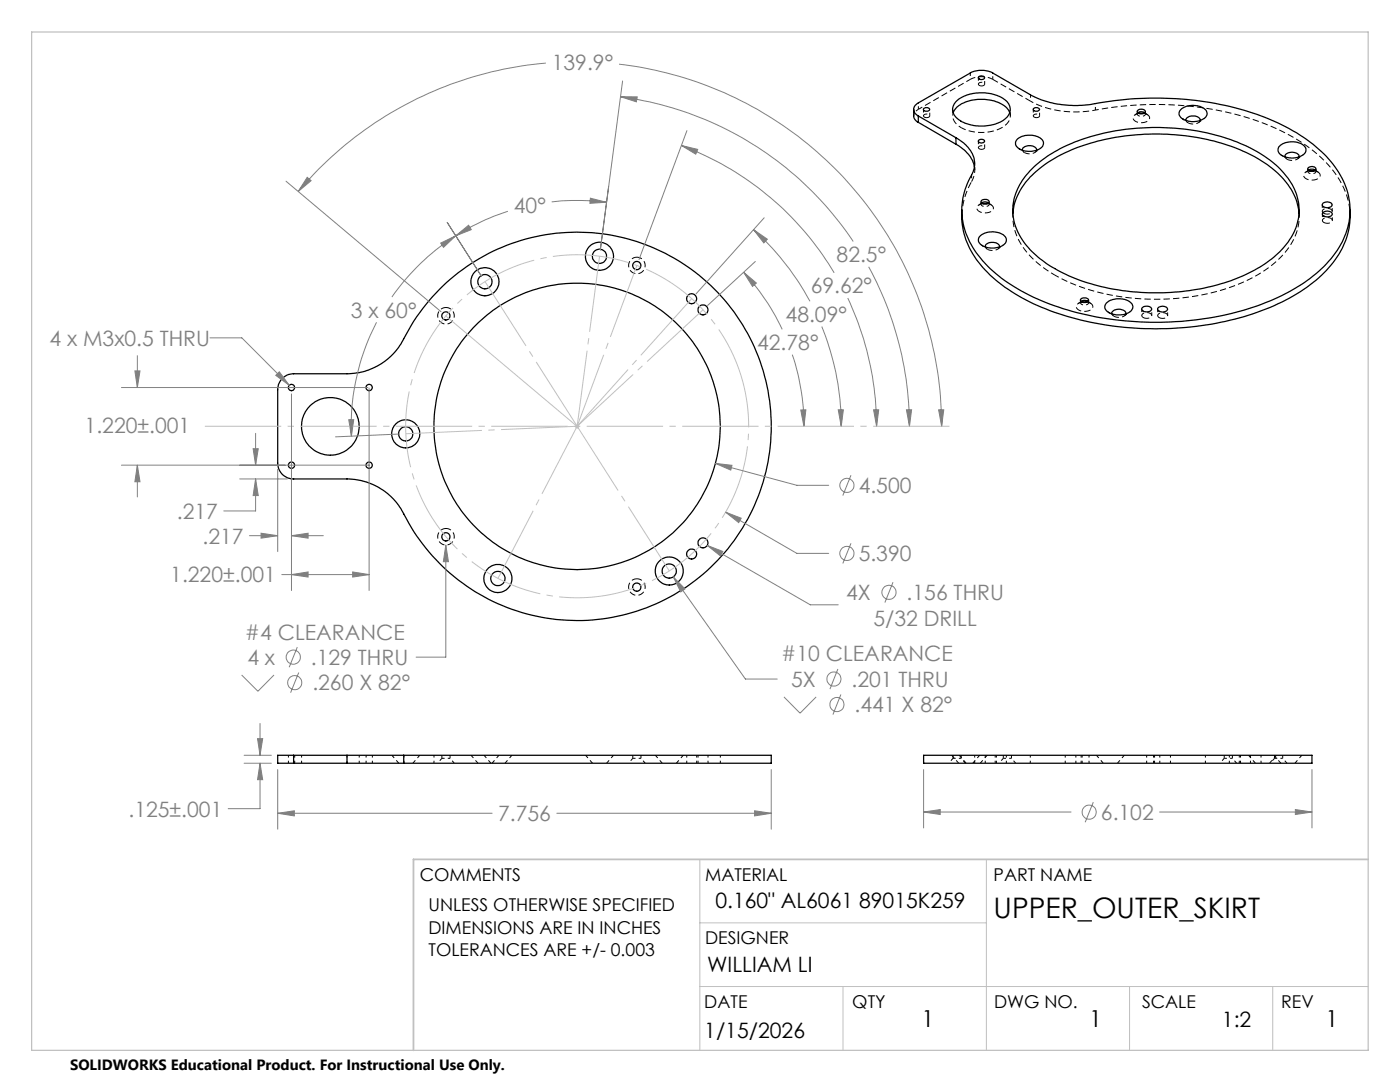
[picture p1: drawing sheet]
<svg xmlns="http://www.w3.org/2000/svg" width="279mm" height="216mm" viewBox="0 0 279 216" stroke-linecap="round" stroke-linejoin="round" font-family="sans-serif">
<g fill="none" stroke="#000" stroke-width=".2" stroke-dasharray="1.3 .6" stroke-dashoffset=".8" stroke-linecap="butt">
<path d="M182.4 23.1l.2-.7 .7-.6M57.6 150.7v1.6M58.6 152.3v-1.6M58.8 152.3v-1.6M60.2 150.7v1.6M69.3 150.7v1.6M71.7 152.3v-1.6M73.1 150.7v1.6M74.3 152.3v-1.6M80.6 152.3v-1.6M86.6 150.7v1.6M89.8 151.3h-1.6"/>
<path d="M127.9 151.3h-1.6M137.1 150.7v1.6M139 152.3v-1.6M139.3 150.7v1.6M141.3 152.3v-1.6M143.8 152.3v-1.6M191.8 151.3h-1.6M194.5 150.7v1.6M196.6 150.7v1.6M198.6 152.3v-1.6M198.9 150.7v1.6M200.8 152.3v-1.6"/>
<path d="M201.9 151.3h-1.7M205.6 150.7v1.6M212.6 152.3v-1.6M214.7 150.7v1.6M215.8 152.3v-1.6M216 152.3v-1.6M217.3 150.7v1.6M228.8 152.3v-1.6M230.2 150.7v1.6M230.4 150.7v1.6M231.5 152.3v-1.6M233.6 150.7v1.6"/>
<path d="M240.6 152.3v-1.6M245.3 150.7v1.6M246 151.3h-1.7M247.3 152.3v-1.6M247.6 150.7v1.6M249.6 152.3v-1.6M251.7 152.3v-1.6M256 151.3h-1.6"/>
</g>
<g fill="none" stroke="#000" stroke-width=".2" stroke-dasharray="1.3 .6" stroke-dashoffset=".6" stroke-linecap="butt">
<path d="M193.6 14.5v1.3M195.3 15.5v1.3M196.5 16.8v-1.3M198.1 15.8v-1.3M205.7 18.9v1.3M183.3 21.8v-1.3M184.3 21.8v1.3M185.6 23.1v-1.3M190.1 21.8v1.3M193.9 34.9v1.3M194.5 33.9v-1.3M195.3 28.1v1.3"/>
<path d="M196.5 29.4v-1.3M201.6 23.1v-1.3M205.7 20.2a19.8 19.8 0 0 0 12.9 1.8M206.2 21.8v1.3M207.5 23.1v-1.3M218.6 22v-1.3M218.6 22a62.3 62.3 0 0 1 36.4 3.8 26.7 26.7 0 0 1 12.8 11 13.8 13.8 0 0 1 1.7 6.4M202.1 41.9v1.3M259.3 43.2v-1.3M263.9 40.9v1.3M263.9 42.7v1.3M265.9 42.2v-1.3"/>
<path d="M265.9 44v-1.3M227.9 61.7v1.2M229.9 62.9v-1.2M231 61.7v1.3M233 63v-1.3M88.2 151.3l-.8 1M90.7 152.3l-.9-1M126.3 151.3l-.8 1M128.8 152.3l-.9-1M190.2 151.3l-.8 1M192.7 152.3l-.9-1M200.2 151.3l-.8 1"/>
<path d="M202.7 152.3l-.8-1M244.3 151.3l-.8 1M246.8 152.3l-.8-1M254.4 151.3l-.9 1M256.8 152.3l-.8-1"/>
</g>
<g fill="none" stroke="#000" stroke-width=".2" stroke-dasharray="1.3 .6" stroke-dashoffset=".5" stroke-linecap="butt">
<path d="M78.2 150.7l1.4 1.6M82.4 152.3l1.4-1.6M94 150.7l1.4 1.6M96.6 150.7l1.4 1.6M98.2 152.3l1.4-1.6M100.8 152.3l1.4-1.6M116.9 150.7l1.3 1.6M121.1 152.3l1.4-1.6M130.8 150.7l1.4 1.6M135 152.3l1.4-1.6M189.9 150.7l1.4 1.6M191.4 150.7l1.4 1.6"/>
<path d="M194.2 152.3l1.3-1.6M195.6 152.3l1.4-1.6M218.8 150.7l1.4 1.6M223 152.3l1.4-1.6M249.2 150.7l1.3 1.6M253.4 152.3l1.4-1.6M254.2 150.7l1.4 1.6M258.4 152.3l1.4-1.6"/>
</g>
<g fill="none" stroke="#000" stroke-width=".2" stroke-dasharray="1.3 .6" stroke-linecap="butt">
<path d="M195.4 17a.57 .57 0 0 0 .7 .2 .57 .57 0 0 0 .3-.6 .65 .65 0 0 0-.6-.2 .65 .65 0 0 0-.5 .5l.1 .1M184.5 23.4a.57 .57 0 0 0 .6 .1 .57 .57 0 0 0 .4-.6 .65 .65 0 0 0-.7-.2 .65 .65 0 0 0-.5 .5l.2 .2M195.4 29.7a.57 .57 0 0 0 .7 .1 .57 .57 0 0 0 .3-.5 .65 .65 0 0 0-.6-.2 .65 .65 0 0 0-.5 .5l.1 .1M206.4 23.4a.57 .57 0 0 0 .7 .1 .57 .57 0 0 0 .3-.6 .65 .65 0 0 0-.7-.2 .65 .65 0 0 0-.4 .5l.1 .2M227 22.2v.5M228.6 22.7v-.5M261 33.7v.5M262.6 34.2v-.5M195.8 40.2v.5M197.4 40.7v-.5M215.6 59.9v.5M264.2 42.6a1.11 1.11 0 0 0 1.7-.5 1.13 1.13 0 0 0-2 .1l.3 .4"/>
<path d="M264.2 44.4a1.11 1.11 0 0 0 1.7-.5 1.13 1.13 0 0 0-2 .1l.3 .4M217.3 60.4v-.5M228.2 63.4a1.11 1.11 0 0 0 1.6-.5 1.13 1.13 0 0 0-1.9 .1l.3 .4M231.3 63.4a1.11 1.11 0 0 0 1.7-.5 1.13 1.13 0 0 0-1.9 .1l.2 .4M88.2 150.7v.6M89.8 151.3v-.6M126.3 150.7v.6M127.9 151.3v-.6M190.2 150.7v.6M191.8 151.3v-.6M200.2 150.7v.6M201.9 151.3v-.6"/>
<path d="M244.3 150.7v.6M246 151.3v-.6M254.4 150.7v.6M256 151.3v-.6"/>
</g>
<g fill="none" stroke="#000" stroke-width=".25">
<path d="M195.4 15.3a.66 .66 0 0 1 1.1 .3 .68 .68 0 0 1-.7 .3 .68 .68 0 0 1-.5-.5zM182.4 21.8l.1 1.8 .8 .8M183.3 23.1a1.39 1.39 0 0 1-1-1.3 1.39 1.39 0 0 1 1-1.3l10.3-5.9a5 5 0 0 1 4.5 0l7.5 4.3a19.9 19.9 0 0 0 13 1.8 62.7 62.7 0 0 1 36.4 3.8 27.4 27.4 0 0 1 12.5 10.5 13.8 13.8 0 0 1-1.4 16 31.5 31.5 0 0 1-14.3 9.7 62.8 62.8 0 0 1-44.8-1 28.2 28.2 0 0 1-12.9-10.3 13.8 13.8 0 0 1 .1-15.1 5.2 5.2 0 0 0-2.4-6.1l-1-.7M183.3 23.1l7.5 4.4M183.3 23.1v1.3M183.3 24.4l7.5 4.4M184.4 21.7a.64 .64 0 0 1 .6-.3 .64 .64 0 0 1 .5 .6 .64 .64 0 0 1-.7 .2 .64 .64 0 0 1-.5-.5zM190.2 22.5a5.2 5.2 0 0 1 4.4-2.6 7.1 7.1 0 0 1 6.7 2.1l.2 .5M190.7 20.3a8.2 8.2 0 0 1 10.3 0 2.36 2.36 0 0 1-.8 3.8 8.5 8.5 0 0 1-9.2-.5 2.15 2.15 0 0 1-.3-3.3zM190.8 28.8a6.5 6.5 0 0 1 3.7 4.5M190.8 27.5v1.3M195.4 27.9a.6 .6 0 0 1 .6-.1 .6 .6 0 0 1 .4 .5 .69 .69 0 0 1-1.1-.2z"/>
<path d="M203.1 27.7a4.1 4.1 0 0 1 5 .3 1.35 1.35 0 0 1-1 1.9 3.8 3.8 0 0 1-4.3-.8l-.1-.7zM204 30a1.25 1.25 0 0 1 1.7-.9 1.05 1.05 0 0 1 1.2 .9M206 33.7a30.5 30.5 0 0 1 15.9-7.5 45 45 0 0 1 27.9 3.5 17.5 17.5 0 0 1 8.9 8.8 10.7 10.7 0 0 1-2.9 11.3 29.2 29.2 0 0 1-14.9 7.5 45.5 45.5 0 0 1-28.8-2.8 18.1 18.1 0 0 1-9.4-9.1 10.4 10.4 0 0 1 2.5-10.9zM206.2 21.7a.71 .71 0 0 1 1.2 .2 .67 .67 0 0 1-.6 .3 .67 .67 0 0 1-.6-.4zM227 22a.89 .89 0 0 1 1.6 .4 .97 .97 0 0 1-1.7-.2zM227.1 22.5a1.22 1.22 0 0 1 1.4 0M227.3 22.6h.9M235.5 22a3.8 3.8 0 0 1 5.3 .2 1.34 1.34 0 0 1-1.1 1.8 3.6 3.6 0 0 1-4.3-1l-.1-.5zM236.7 24.1a1.44 1.44 0 0 1 2-.9l.7 .4 .1 .5M255.4 29.1a3.9 3.9 0 0 1 5.1 .2 1.31 1.31 0 0 1-1 1.9 3.8 3.8 0 0 1-4.3-.8l-.1-.3v-.5zM256.4 31.3a1.36 1.36 0 0 1 1.9-.9l.7 .4 .3 .5M261 33.5a.93 .93 0 0 1 1.6 .3 .93 .93 0 0 1-1.6-.1z"/>
<path d="M261.1 34a1.21 1.21 0 0 1 1.4 0M261.3 34.1h1M191.9 41.9a16.4 16.4 0 0 0 6.3 13.5 41 41 0 0 0 18.5 8.7 63.3 63.3 0 0 0 37.6-3.1 28 28 0 0 0 13.2-10.9 14.8 14.8 0 0 0 2-8.2M195.7 47a3.9 3.9 0 0 1 5 .3 1.35 1.35 0 0 1-1 1.9 3.7 3.7 0 0 1-4.4-.9v-.8zM195.9 40a.87 .87 0 0 1 1.5 .4 .95 .95 0 0 1-1.6-.2zM195.9 40.5a1.22 1.22 0 0 1 1.4 0M196.1 40.6h1M196.6 49.3a1.28 1.28 0 0 1 1.8-.9 .96 .96 0 0 1 1.1 .9M202.1 42.6a13.1 13.1 0 0 1 5.9-9.4 36.9 36.9 0 0 1 19.7-6.4 42.2 42.2 0 0 1 23.7 5.1 15.3 15.3 0 0 1 7.6 9.2l.3 1.5M215.8 59.6a.93 .93 0 0 1 1.4 .4 .92 .92 0 0 1-1.6-.2zM264 42.4a1.26 1.26 0 0 1 1.9 .3 1.15 1.15 0 0 1-2 0zM264.1 40.5a1.17 1.17 0 0 1 1.8 .4 1.12 1.12 0 0 1-2-.1z"/>
<path d="M56.4 75.4l.9-.5 1.1-.3h10.9a12.9 12.9 0 0 0 11.8-7.9 38.8 38.8 0 0 1 59.1-11.2 38.8 38.8 0 0 1-1.2 60.1 38.8 38.8 0 0 1-58.6-13.4 12.8 12.8 0 0 0-11.1-6.6h-10.7a3.1 3.1 0 0 1-3.2-3.2v-14.9l.2-.9zM215.8 60.1a1.22 1.22 0 0 1 1.3 0M216 60.3h.9M220.8 60.5a3.9 3.9 0 0 1 5.2 .2 1.46 1.46 0 0 1-1.4 2 3.4 3.4 0 0 1-4.1-1.2v-.4zM221.9 62.6a1.51 1.51 0 0 1 2.2-.7l.4 .2 .2 .5M228 61.3a1.23 1.23 0 0 1 1.8 .4 1.15 1.15 0 0 1-1.9 0zM231.2 61.4a1.16 1.16 0 0 1 1.8 .3 1.12 1.12 0 0 1-2-.1zM58.6 150.7h-3.2v1.6h3.2M58.6 150.7v1.6M58.6 150.7h10.7M58.6 152.3h10.7M69.3 150.7h11.3"/>
<path d="M69.3 152.3h11.3M69.3 150.7v1.6M80.6 150.7h73.3v1.6h-73.3M80.6 150.7v1.6M184.3 150.7h77.5v1.6h-77.5z"/>
<circle cx="96.8" cy="56.2" r="2.81"/>
<circle cx="96.8" cy="56.2" r="1.43"/>
<circle cx="119.6" cy="51.1" r="2.8"/>
<circle cx="119.6" cy="51.1" r="1.42"/>
<circle cx="127.1" cy="53" r=".81"/>
<circle cx="138" cy="59.6" r=".99"/>
<circle cx="58.2" cy="77.3" r=".63"/>
<circle cx="73.6" cy="77.3" r=".63"/>
<circle cx="89" cy="63" r=".82"/>
<circle cx="140.3" cy="61.8" r=".99"/>
<circle cx="58.2" cy="92.8" r=".62"/>
<circle cx="65.9" cy="85.1" r="5.8"/>
<circle cx="73.7" cy="92.8" r=".62"/>
<circle cx="81" cy="86.6" r="2.8"/>
<circle cx="81" cy="86.6" r="1.42"/>
<circle cx="115.2" cy="85.1" r="28.6"/>
<circle cx="89" cy="107.1" r=".82"/>
<circle cx="99.4" cy="115.4" r="2.8"/>
<circle cx="99.4" cy="115.4" r="1.42"/>
<circle cx="127.1" cy="117.1" r=".82"/>
<circle cx="133.5" cy="113.9" r="1.42"/>
<circle cx="133.6" cy="113.9" r="2.8"/>
<circle cx="138" cy="110.6" r=".99"/>
<circle cx="140.3" cy="108.3" r=".99"/>
</g>
<g fill="none" stroke="#000" stroke-width=".2" stroke-dasharray="1.3 .6" stroke-dashoffset=".2" stroke-linecap="butt">
<path d="M193.6 15.8a5 5 0 0 1 4.5 0M204.5 30.4a1.8 1.8 0 0 0 2.4-.4M229 22.9a.78 .78 0 0 1 .4 .9 .78 .78 0 0 1-.8 .6 1.85 1.85 0 0 1-2.5-.9l.3-.5 .9-.4M237.1 24.5a1.8 1.8 0 0 0 2.4-.5M256.9 31.8a1.8 1.8 0 0 0 2.4-.5M263 34.3a.78 .78 0 0 1 .4 .9 .78 .78 0 0 1-.8 .6 1.85 1.85 0 0 1-2.4-.8l.3-.6 .8-.3M127.1 51.3a1.65 1.65 0 0 1 1.5 2.5 1.65 1.65 0 0 1-2.9 .1 1.65 1.65 0 0 1 1.3-2.6h.1M197.1 49.7a1.8 1.8 0 0 0 2.4-.4M197.8 40.9a.78 .78 0 0 1 .4 .8 .78 .78 0 0 1-.8 .7 1.85 1.85 0 0 1-2.4-.9l.3-.5 .8-.4M89 61.4a1.65 1.65 0 0 1 1.5 2.4 1.65 1.65 0 0 1-2.9 .1 1.65 1.65 0 0 1 1.3-2.5h.1M217.6 60.5a.78 .78 0 0 1 .5 .9 .78 .78 0 0 1-.8 .6 1.85 1.85 0 0 1-2.5-.8l.3-.6 .9-.3M222.3 63.1a1.8 1.8 0 0 0 2.4-.5"/>
<path d="M89 105.5a1.65 1.65 0 0 1 1.5 2.4 1.65 1.65 0 0 1-2.9 .1 1.65 1.65 0 0 1 1.3-2.5h.1M127.1 115.5a1.65 1.65 0 0 1 1.5 2.4 1.65 1.65 0 0 1-2.9 .1 1.65 1.65 0 0 1 1.3-2.5h.1"/>
</g>
<path d="M192 43.2a13.9 13.9 0 0 1 1.9-7" fill="none" stroke="#000" stroke-width=".2" stroke-dasharray="1.3 .6" stroke-dashoffset="-.2" stroke-linecap="butt"/>
<g fill="none" stroke="#000" stroke-width=".2" stroke-dasharray="1.3 .6" stroke-dashoffset=".4" stroke-linecap="butt">
<path d="M193.6 15.8l-10.3 6M227.1 22.5l-.6 .4M228.3 22.6l.7 .3M229.1 22.9l-.7-.4M261.2 33.9l-.7 .5M262.3 34.1l.7 .2M263.1 34.4l-.6-.5M196 40.5l-.7 .4M197.1 40.6l.7 .3M197.9 40.9l-.6-.4M210.5 54.9a15.8 15.8 0 0 1-8.1-9.5l-.2-1.3v-1.5M259.3 42.6a12 12 0 0 1-5 10 35.6 35.6 0 0 1-19.9 7 43.1 43.1 0 0 1-23.9-4.7"/>
<path d="M215.8 60.1l-.7 .5M216.9 60.3l.7 .2M217.8 60.6l-.7-.5"/>
</g>
<path d="M201.5 22.5a2.81 2.81 0 0 1-2.1 3.2 9.1 9.1 0 0 1-7.6-.2M204.1 30l.4 .4M228.5 22.5a.51 .51 0 0 1-.1 .6 .51 .51 0 0 1-.6 .1 .52 .52 0 0 1-.6-.1 .52 .52 0 0 1-.1-.6M236.7 24l.4 .5M256.5 31.3l.4 .5M262.5 33.9a.51 .51 0 0 1 0 .7 .51 .51 0 0 1-.7 .1 .52 .52 0 0 1-.6-.1 .52 .52 0 0 1-.1-.7M196.7 49.3l.4 .4M197.3 40.5a.51 .51 0 0 1-.1 .6 .51 .51 0 0 1-.6 .1 .52 .52 0 0 1-.6-.1 .52 .52 0 0 1-.1-.6M217.1 60.1a.51 .51 0 0 1 0 .7 .51 .51 0 0 1-.6 .1 .52 .52 0 0 1-.7-.1 .52 .52 0 0 1 0-.7M221.9 62.6l.4 .5" fill="none" stroke="#000" stroke-width=".2" stroke-dasharray="1.3 .6" stroke-dashoffset=".3" stroke-linecap="butt"/>
<path d="M193.9 36.2l.5-1.3 .1-1.6M205.7 20.2l-7.6-4.4" fill="none" stroke="#000" stroke-width=".2" stroke-dasharray="1.3 .6" stroke-dashoffset=".1" stroke-linecap="butt"/>
<path d="M191.8 25.5a2.55 2.55 0 0 1-1.6-3M203.3 29.6l1.1 .8M206.6 30.4l1.1-.8M235.9 23.6l1.1 .8M239.2 24.4l1.1-.8M255.7 30.9l1 .8M259 31.7l1.1-.8M195.9 48.9l1 .8M199.2 49.7l1.1-.8M221.1 62.2l1.1 .8M224.4 63l1.1-.8" fill="none" stroke="#000" stroke-width=".2" stroke-dasharray="1.3 .6" stroke-dashoffset=".7" stroke-linecap="butt"/>
<g fill="none" stroke="#808080" stroke-width=".2">
<path d="M108.9 12.6a72.9 72.9 0 0 0-49.4 25.6M123.5 12.8a72.8 72.8 0 0 1 64.4 72.3M123.8 19.3h3.4l-.2 1zM123.8 19.3a66.5 66.5 0 0 1 46.5 28.9M124.2 16.2l-4.4 33.7 1.7-12.7M57.1 36.2l30.9 26M61.3 35.4l.8 .7-2.6 2.1zM117.8 39.5l3.2 .9-3.3 .2zM136 29l3.2 .8-.3 1zM136 29a60.3 60.3 0 0 1 30.5 25.4M137.1 26.1l-9.6 25.7M87.9 48.5l3-1.4-2.4 2.3z"/>
<path d="M89.3 44.4l6.8 10.7M90.9 47.1l2.6-2.2 .6 .9zM90.9 47.1a44.4 44.4 0 0 0-12.7 12.2M101.4 42.2a44.8 44.8 0 0 0-10.5 4.9M110.1 40.3a47.3 47.3 0 0 1 10.9 .1M148.4 54.3l2.6 2.2-.8 .7zM148.4 54.3a45.8 45.8 0 0 1 7.7 11.4M150.4 45.8l2.7 1.9-.7 .8zM150.4 45.8a54.3 54.3 0 0 1 11.2 14.3M150.7 52.2l-9.5 8.8M152.5 43.5l-13.6 15.2M169.2 59.5a61 61 0 0 1 5.7 25.6"/>
<path d="M173.4 53.2a66.7 66.7 0 0 1 8.1 31.9M24.2 77.3h49.2M26.9 74h1l-.5 3.3zM27.4 71v6.3M41.9 67.4h6.4l9.4 9.5M55 74.9l.7-.7 2 2.7zM58.2 78.6v39.2M73.7 77.4v40.4M75.1 64.3a45.4 45.4 0 0 0-5 22.7M158.1 70.8a45.2 45.2 0 0 1 2.3 14.3M164 65.2a51.7 51.7 0 0 1 3.9 19.9M24.2 92.8h49.5"/>
<path d="M27.4 92.8l.5 3.3h-1zM27.4 92.8v6.4M47.8 95.6h9.5M50.5 89.5h1l-.5 3.3zM51 95.6l.5 3.3h-1zM51 95.6v6.4h-6.3M51 86.5v6.3M55.4 93.7v16.4M69.6 83.7h1l-.5 3.3zM79.7 86.6l-12.7 .6M142.8 92.5l3.3 .4-.3 .9zM142.8 92.5l16.2 4.3h6.4"/>
<path d="M159.8 81.8h1l-.4 3.3zM167.3 81.8h1l-.4 3.3zM169.8 94.8l-1.6 4.1M174.3 81.8h1.1l-.5 3.3zM180.9 81.8h1l-.4 3.3zM187.3 81.8h1l-.4 3.3zM49.8 106.9h5.6M52.1 106.4l3.3 .5-3.3 .5zM56.2 114.7h17.5M58.2 114.7l3.3-.6v1zM58.2 106.9l3.3-.5v1zM58.2 106.9h6.3"/>
<path d="M70.4 114.1l3.3 .6-3.3 .4zM89 108.8l.5 3.3h-1zM89 108.8v22.3h-6M134.4 115.1l2.3 2.4-.8 .6zM134.4 115.1l14.4 20.4h6.3M141.1 108.8l3.2 1.2-.5 .9zM141.1 108.8l20.6 11.9h5.6M144.8 102.2l3.1 1.2-.5 .9zM144.8 102.2l14.2 8.2h6.4M169.8 108.4l-1.6 4M178.2 116.2l-1.6 4M48.2 134.7l3.3 3.2 3.2-3.2"/>
<path d="M59.3 129.1l-1.6 4M59.6 134.2l-1.6 4M156.5 139.1l3.2 3.2 3.2-3.2M167.2 133.5l-1.6 4M167.8 138.6l-1.6 4M48.7 152.3h5.5M48.7 150.7h5.5M51.4 147.4h1l-.5 3.3zM51.9 152.3l.5 3.3h-1zM51.9 152.3v9.1h-6.4M51.9 144.4v6.3M55.4 153.6v11.9"/>
<path d="M153.9 153.6v11.9M184.3 153.6v11.6M261.8 153.6v11.6M55.4 162.3l3.3-.5v1zM55.4 162.3h42.8M111.1 162.3h42.8M150.6 161.8l3.3 .5-3.3 .5zM184.3 162l3.3-.5v1zM184.3 162h29.4M218.2 160.1l-1.6 4M231.4 162h30.4M258.5 161.5l3.3 .5-3.3 .5z"/>
<circle cx="169" cy="96.9" r="1.41"/>
<circle cx="169" cy="110.4" r="1.41"/>
<circle cx="177.4" cy="118.2" r="1.41"/>
<circle cx="58.5" cy="131.1" r="1.41"/>
<circle cx="58.8" cy="136.2" r="1.4"/>
<circle cx="166.4" cy="135.5" r="1.42"/>
<circle cx="167" cy="140.6" r="1.41"/>
<circle cx="217.4" cy="162.1" r="1.42"/>
</g>
<path d="M147.9 75.1a34.2 34.2 0 0 0-57.3-13.8 34.2 34.2 0 0 0 15.7 56.8 34.2 34.2 0 0 0 42.1-41.3l-.5-1.7" fill="none" stroke="#c0c0c0" stroke-width=".2" stroke-dasharray="15.2 1.3 1.3 1.3" stroke-dashoffset="4.9" stroke-linecap="butt"/>
<path d="M89 63l26.2 22.1M114.7 85.1h1M114.8 84.7l.7 .7M115.2 84.6v1M115.5 84.7l-.7 .7M139.7 171.5v38.1M196.8 171.5v38.1M139.7 196.8h133.3M139.7 184.1h57.1M168.2 196.8v12.8M225.4 196.8v12.8M254 196.8v12.8" fill="none" stroke="#c0c0c0" stroke-width=".2"/>
<path d="M40 85.1h150.4" fill="none" stroke="#c0c0c0" stroke-width=".2" stroke-dasharray="15.2 1.3 1.3 1.3" stroke-dashoffset="-.9" stroke-linecap="butt"/>
<path d="M115.2 85.1l25.1-23.3M115.2 85.1l22.8-25.5M115.2 85.1l11.9-32.1M115.2 85.1l4.5-34M115.2 85.1l-18.4-28.9M115.2 85.1l18.4 28.8M115.2 85.1l-15.8 30.3M115.2 85.1l-34.2 1.4" fill="none" stroke="#c0c0c0" stroke-width=".2" stroke-dasharray="15.2 1.3 1.3 1.3" stroke-linecap="butt"/>
<path d="M6.3 6.4h266.7v203.2h-266.7z" fill="none" stroke="#c0c0c0" stroke-width=".25"/>
<path d="M273 171.5h-190.5v38.1" fill="none" stroke="#c0c0c0" stroke-width=".35"/>
<g fill="#808080">
<path d="M55.4 162.3l3.3-.5v1zM150.6 161.8l3.3 .5-3.3 .5zM51.9 152.3l.5 3.3h-1zM51.4 147.4h1l-.5 3.3zM258.5 161.5l3.3 .5-3.3 .5zM184.3 162l3.3-.5v1zM89 108.8l-.5 3.3h1zM55.7 74.2l-.7 .7 2.7 2zM27.4 92.8l.5 3.3h-1zM26.9 74h1l-.5 3.3zM58.2 114.7l3.3-.6v1zM70.4 114.1l3.3 .6-3.3 .4zM141.1 108.8l2.7 2.1 .5-.9zM134.4 115.1l1.5 3 .8-.6zM58.2 106.9l3.3-.5v1zM52.1 106.4l3.3 .5-3.3 .5zM50.5 89.5h1l-.5 3.3zM51 95.6l.5 3.3h-1zM142.8 92.5l3 1.3 .3-.9z"/>
<path d="M144.8 102.2l2.6 2.1 .5-.9zM159.8 81.8h1l-.4 3.3zM148.4 54.3l2.6 2.2-.8 .7zM167.3 81.8h1l-.4 3.3zM150.4 45.8l2.7 1.9-.7 .8zM174.3 81.8h1.1l-.5 3.3zM136 29l3.2 .8-.3 1zM187.3 81.8h1l-.4 3.3zM61.3 35.4l.8 .7-2.6 2.1zM180.9 81.8h1l-.4 3.3zM123.8 19.3h3.4l-.2 1zM117.8 39.5l3.2 .9-3.3 .2zM90.9 47.1l2.6-2.2 .6 .9zM87.9 48.5l3-1.4-2.4 2.3zM69.6 83.7h1l-.5 3.3z"/>
</g>
<text font-size="5.6" x="198.3" y="183.2">UPPER_OUTER_SKIRT</text>
<g font-size="4.7">
<text x="183.9" y="204.9">1</text>
<text x="217.4" y="204.9">1</text>
<text x="264.5" y="204.9">1</text>
</g>
<g font-size="4.2" fill="#808080">
<text x="110.1" y="13.9">139.9°</text>
<text x="102.6" y="42.6">40°</text>
<text x="167" y="52.3">82.5°</text>
<text x="161.8" y="58.5">69.62°</text>
<text x="70" y="63.4">3 x 60°</text>
<text x="156.8" y="64.2">48.09°</text>
<text x="9.9" y="69">4 x M3x0.5 THRU</text>
<text x="151.1" y="69.8">42.78°</text>
<text x="16.9" y="86.5">1.220±.001</text>
<text x="171.4" y="98.4">4.500</text>
<text x="35.3" y="103.5">.217</text>
<text x="40.4" y="108.5">.217</text>
<text x="171.4" y="112">5.390</text>
<text x="34" y="116.2">1.220±.001</text>
<text x="168.9" y="119.7">4X</text>
<text x="180.9" y="119.7">.156 THRU</text>
<text x="174.3" y="124.8">5/32 DRILL</text>
<text x="48.9" y="127.6">#4 CLEARANCE</text>
<text x="155.9" y="132">#10 CLEARANCE</text>
<text x="49.4" y="132.7">4 x</text>
<text x="62.1" y="132.7">.129 THRU</text>
<text x="62.3" y="137.8">.260 X 82°</text>
<text x="157.9" y="137">5X</text>
<text x="169.9" y="137">.201 THRU</text>
<text x="170.5" y="142.1">.441 X 82°</text>
<text x="25.6" y="162.9">.125±.001</text>
<text x="99.4" y="163.9">7.756</text>
<text x="219.7" y="163.6">6.102</text>
</g>
<g font-size="4.2">
<text x="142.8" y="181.2">0.160&quot; AL6061 89015K259</text>
<text x="141.1" y="193.9">WILLIAM LI</text>
<text x="140.6" y="207.2">1/15/2026</text>
<text x="243.9" y="204.9">1:2</text>
</g>
<g font-size="3.5">
<text x="83.8" y="175.9">COMMENTS</text>
<text x="140.7" y="175.9">MATERIAL</text>
<text x="198.3" y="175.8">PART NAME</text>
<text x="85.5" y="181.8">UNLESS OTHERWISE SPECIFIED</text>
<text x="85.5" y="186.3">DIMENSIONS ARE IN INCHES</text>
<text x="85.5" y="190.8">TOLERANCES ARE +/- 0.003</text>
<text x="140.7" y="188.3">DESIGNER</text>
<text x="140.6" y="201.2">DATE</text>
<text x="170.1" y="201.2">QTY</text>
<text x="198.4" y="201.2">DWG NO.</text>
<text x="227.9" y="201.2">SCALE</text>
<text x="255.7" y="201.2">REV</text>
</g>
<text font-size="3" x="14" y="213.5">SOLIDWORKS Educational Product. For Instructional Use Only.</text>
</svg>
